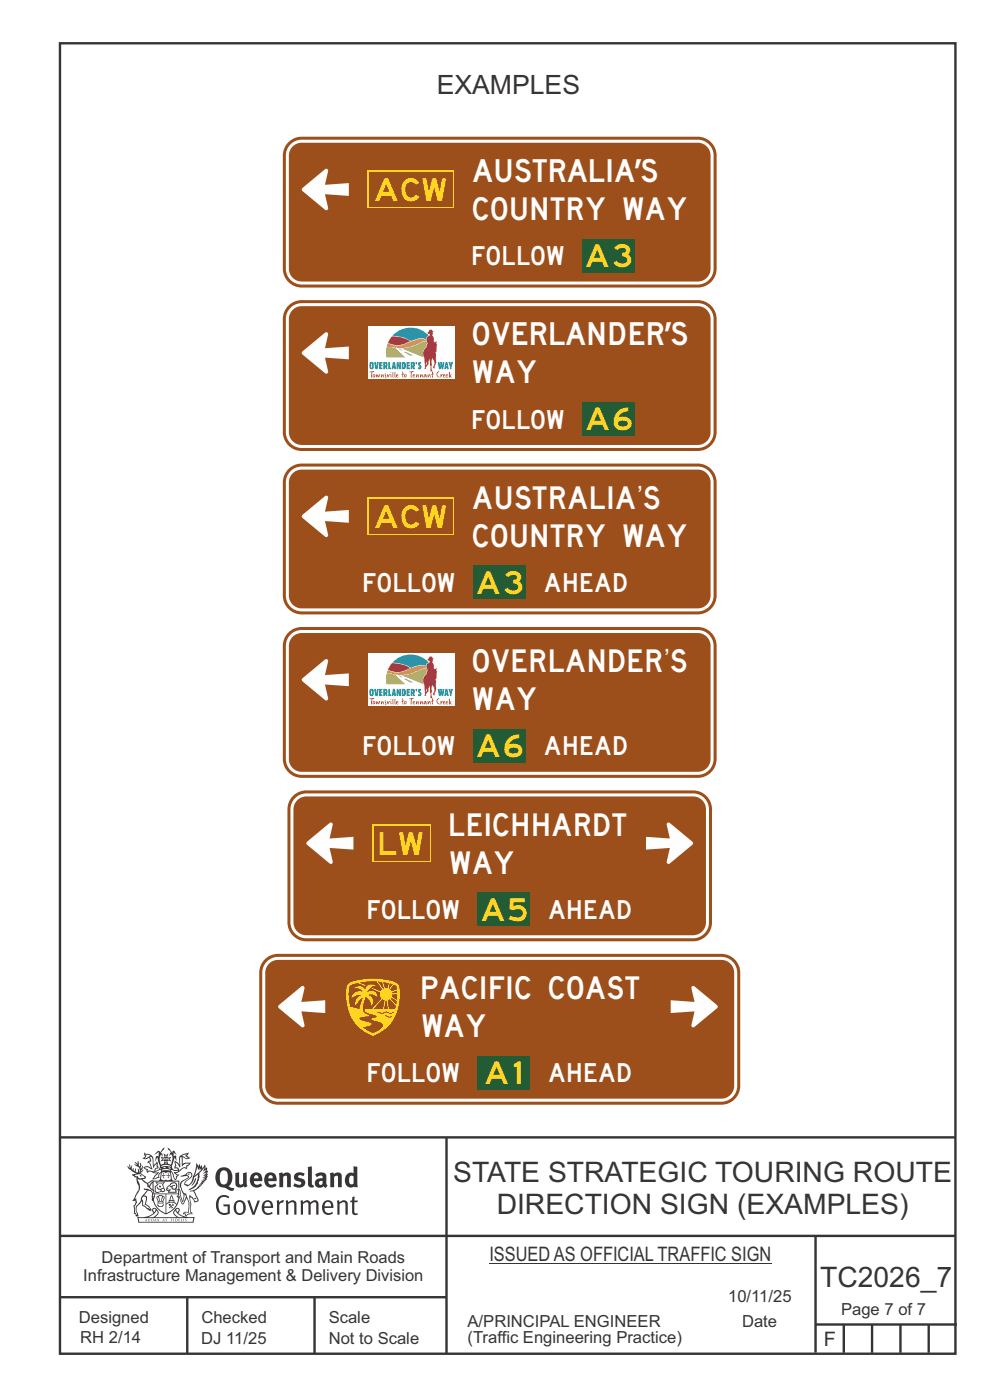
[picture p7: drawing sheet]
<svg xmlns="http://www.w3.org/2000/svg" width="210mm" height="297mm" viewBox="0 0 210 297" stroke-linecap="round" stroke-linejoin="round" font-family="sans-serif">
<path d="M12.7 9.2h190v278h-190zM12.7 241.3h190M94.7 241.4v45.8M12.7 275.2h82M12.7 262.2h190.1M39.7 275.2v12M66.7 275.2v12M173 262.1v24.9" fill="none" stroke="#373435" stroke-width=".51"/>
<g fill="#373435">
<path d="M47 248.4a2.55 2.55 0 0 0 0 2.7l.3 .2a.81 .81 0 0 0 1-1v-.5a1.04 1.04 0 0 0-1.1-1.5zM46.3 248.1a1.82 1.82 0 0 1 2.1-.2 1.82 1.82 0 0 1 .9 1.8 2.29 2.29 0 0 1-.8 2l.7 .3h.5l-.2 .6a2.87 2.87 0 0 1-2-.7 2.12 2.12 0 0 1-1.7-3.1z" fill-rule="evenodd"/>
<path d="M49.9 248.9l.8-.2v2a.46 .46 0 0 0 .3 .6 .46 .46 0 0 0 .6-.3v-2.1l.7-.2v2.4l.2 .5-.5 .3-.3-.3a1.02 1.02 0 0 1-1.2 .3 1.02 1.02 0 0 1-.6-1.1z" fill-rule="evenodd"/>
<path d="M54 249.5l-.1 .5h.9a.49 .49 0 0 0-.2-.6 .49 .49 0 0 0-.6 .1zM53.4 249.1a1.34 1.34 0 0 1 1.6-.2 1.34 1.34 0 0 1 .6 1.5v.2h-1.7a.77 .77 0 0 0 .5 .8 .77 .77 0 0 0 .9-.4l.3 .5a1.59 1.59 0 0 1-2 .2 1.59 1.59 0 0 1-.5-2.1z" fill-rule="evenodd"/>
<path d="M57 249.5l-.1 .5h1a.49 .49 0 0 0-.2-.6 .49 .49 0 0 0-.7 .1zM56.4 249.1a1.34 1.34 0 0 1 1.6-.2 1.34 1.34 0 0 1 .7 1.5v.2h-1.8a.77 .77 0 0 0 .5 .8 .77 .77 0 0 0 .9-.4l.4 .5a1.59 1.59 0 0 1-2.1 .2 1.59 1.59 0 0 1-.5-2.1z" fill-rule="evenodd"/>
<path d="M59.2 248.9l.7-.2 .1 .4a.95 .95 0 0 1 1-.3 .95 .95 0 0 1 .7 .8v2.3h-.8v-2.3a.46 .46 0 0 0-.8 .1v2.2h-.8z" fill-rule="evenodd"/>
<path d="M62.6 249.1a1.75 1.75 0 0 1 2-.1l-.2 .5-.6-.2a.43 .43 0 0 0-.6 .3l.4 .3a1.04 1.04 0 0 1 1.2 1.1 1.04 1.04 0 0 1-1.4 1l-1.2-.4 .3-.6 1 .4 .4-.4a.88 .88 0 0 0-1-.5l-.4-.2-.1-.4z" fill-rule="evenodd"/>
<path d="M65.3 247.6l.8-.2 .1 3.8 .3 .2 .1 .4a.88 .88 0 0 1-1 0 .88 .88 0 0 1-.3-1z" fill-rule="evenodd"/>
<path d="M67.8 250.6a.43 .43 0 0 0-.1 .7 .43 .43 0 0 0 .7-.1v-.7zM66.8 249.1a1.7 1.7 0 0 1 2.4 .1v1.9l.3 .4-.4 .5-.5-.4a1.03 1.03 0 0 1-1.7-.1 1.03 1.03 0 0 1 .8-1.5h.7v-.4a.8 .8 0 0 0-1.2 .1z" fill-rule="evenodd"/>
<path d="M70 248.9l.7-.2 .1 .4a.95 .95 0 0 1 1-.3 .95 .95 0 0 1 .7 .8v2.3h-.8v-2.3a.46 .46 0 0 0-.8 .1v2.2h-.8z" fill-rule="evenodd"/>
<path d="M74.3 249.5a1.48 1.48 0 0 0 0 1.7h.5l.2-.1v-1.5l-.3-.2zM75 247.4l.8 .1 .1 4.4h-.7l-.1-.2a1.26 1.26 0 0 1-1.4 0 1.26 1.26 0 0 1-.5-1.3 1.29 1.29 0 0 1 .4-1.4 1.29 1.29 0 0 1 1.4-.1z" fill-rule="evenodd"/>
<path d="M46.4 253.9a1.72 1.72 0 0 1 2.3 0l-.3 .3a1.24 1.24 0 0 0-1.4-.2 1.24 1.24 0 0 0-.6 1.4 1.49 1.49 0 0 0 1.2 1.9l.7-.1v-1.3h-.8l-.1-.4h1.3v1.9a1.93 1.93 0 0 1-2.2 0 1.93 1.93 0 0 1-.7-2.2l.2-.8z" fill-rule="evenodd"/>
<path d="M50.4 255.1a1.65 1.65 0 0 0 .2 2.2 .99 .99 0 0 0 1-1.4 .78 .78 0 0 0-.4-.8 .78 .78 0 0 0-.8 0zM50 254.9a1.33 1.33 0 0 1 1.6-.1 1.33 1.33 0 0 1 .5 1.4 1.31 1.31 0 0 1-1.3 1.6 1.31 1.31 0 0 1-1.2-1.6v-.6z" fill-rule="evenodd"/>
<path d="M52.5 254.7l.4-.1 .9 2.6 .8-2.5h.5l-1.1 3h-.5z" fill-rule="evenodd"/>
<path d="M56.3 255.2l-.2 .7h1.3a.7 .7 0 0 0-.3-.8 .7 .7 0 0 0-.8 .1zM55.9 255a1.22 1.22 0 0 1 1.5-.2 1.22 1.22 0 0 1 .5 1.5h-1.8a.93 .93 0 0 0 .5 1 .93 .93 0 0 0 1.1-.2l.2 .3a1.43 1.43 0 0 1-1.8 .1 1.43 1.43 0 0 1-.6-1.7z" fill-rule="evenodd"/>
<path d="M58.7 254.7l.4-.1 .1 .5 .4-.4 .6-.1-.2 .5a.66 .66 0 0 0-.8 .7v1.9h-.4z" fill-rule="evenodd"/>
<path d="M60.6 254.7l.4-.1 .1 .5a.94 .94 0 0 1 1-.5 .94 .94 0 0 1 .8 .8v2.3h-.5l-.1-2.5a.81 .81 0 0 0-1.2 .3v2.2h-.4z" fill-rule="evenodd"/>
<path d="M63.7 254.7l.5-.1 .1 .5 .4-.3a.78 .78 0 0 1 1.1 .3 .9 .9 0 0 1 1-.5 .9 .9 0 0 1 .8 .8v2.3h-.5l-.1-2.5a.67 .67 0 0 0-1.1 .3v2.2h-.5v-2.4l-.4-.3-.7 .4v2.3h-.5z" fill-rule="evenodd"/>
<path d="M69 255.2l-.1 .7h1.3a.7 .7 0 0 0-.3-.8 .7 .7 0 0 0-.9 .1zM68.7 255a1.22 1.22 0 0 1 1.5-.2 1.22 1.22 0 0 1 .5 1.5h-1.8a.93 .93 0 0 0 .4 1 .93 .93 0 0 0 1.2-.2l.1 .3a1.44 1.44 0 0 1-1.7 .1 1.44 1.44 0 0 1-.6-1.7z" fill-rule="evenodd"/>
<path d="M71.4 254.7l.5-.1 .1 .5a.94 .94 0 0 1 1-.5 .94 .94 0 0 1 .8 .8v2.3h-.5l-.1-2.5a.81 .81 0 0 0-1.2 .3v2.2h-.4z" fill-rule="evenodd"/>
<path d="M74.7 253.9l.5-.1v.9h.7l-.1 .3h-.6v2.2l.1 .2h.5l.1 .3a.75 .75 0 0 1-1.2-.6v-2.1h-.4v-.3h.4z" fill-rule="evenodd"/>
<path d="M30.8 244.9l1.1 .3-.9 .5h-.4l.6-.5zM31.8 245.4h.2a2.44 2.44 0 0 1 .4 1.9l.1 .5 .7-1-.1 .6 .3 .3a.57 .57 0 0 0-.6 .7l-1-.1-.5 .2 .2-.5-.8-.3 .7-.1 .9 .5 .1-.1-.6-1.3-.2-.2h.5zM30.7 244.4l-.1 .5 .2 .4-.6 .4a1.04 1.04 0 0 0 1.4-.1l.2 .6-.3 .1-.2 .4a.94 .94 0 0 1 .8 1.1l-.2-.1a1.16 1.16 0 0 0-1.5-.1l.3 .4 .4 .2 .1 .5 .2 .1 .1-.2a.94 .94 0 0 1 1.1 .2l.8 .1-1.2 1.2a1.13 1.13 0 0 0 1.2-.2l.4-.1-.1-.4 .5-.8a.83 .83 0 0 0-.6 1.1l-.3-.1-.7 .4 1.1-1.4-.5 .1-.5-.1 1.3-.5-.1-.1-.9 .4v-.3l.2-.2 .3 .1 .1-.3-.2-.4v-.6l-.1-.4-.7 1v-.7a1.42 1.42 0 0 0-1.6-1.8z" fill-rule="evenodd"/>
<path d="M38.5 245.2l.5-.2 .7-.1-.6 .3 .8 .5h-.3zM38.3 245.5l.2-.1 .1 2a1.69 1.69 0 0 1 1.6-.6l-.8 .5 .1 .5a1.1 1.1 0 0 0-1.5 .6l-.1-.5-.2-.2h-.5l.3-.4-.3-.7a1.42 1.42 0 0 1 .8 1.1l.2-.1zM37.1 246.2l.1 1-.2 .3 .1 .4h.5l.1 .2a.96 .96 0 0 1-1.1-.1l-.1 .1a1.06 1.06 0 0 0 1.3 .2v.1a.72 .72 0 0 1-1 .2l.3 .5 .6 .2-.4 .2-.1 .6-.2-.3-.4-1.1-.4-.4 .4 .9a1.54 1.54 0 0 0 .7 1.2l.2-.3a.58 .58 0 0 1 .4-.8l.2-.1h-.3l-.5-.3 .9-.5a.93 .93 0 0 1 1.2-.5v.2l.2-.2 .1-.5a.99 .99 0 0 0 .7-.8l-1.3 .1-.3 .2-.1-1.4 .9 .4 .9-.3h-.4l-.5-.4 .4-.7-.6 .2a1.46 1.46 0 0 0-1.4 2.1v.4l-.2-.4z" fill-rule="evenodd"/>
<path d="M35.6 248.9l.2 .1-.1 .3 .4 .1h-.4v.6l-.1-.6h-.3l.3-.1z" fill-rule="evenodd"/>
<path d="M34.6 248.9l.2 .1v.3l.3 .1h-.3l-.1 .6v-.6h-.4l.4-.1z" fill-rule="evenodd"/>
<path d="M34.3 248.8a.57 .57 0 0 1 .9 .2 .57 .57 0 0 1 .9-.2l.2 1.4h-.2a.57 .57 0 0 1-.9 0 .69 .69 0 0 1-1.1 0zM34.2 248.1l-.3 2.1-.2 .4h3l-.2-.4-.3-2.1h-.2v.2l-.8-.1-.8 .1v-.2z" fill-rule="evenodd"/>
<path d="M34.2 252.4a.3 .3 0 0 0 .6 0 .3 .3 0 0 0-.6 0zM33.3 250.9l.3 .3-.3 .4a.79 .79 0 0 0 0 1.3l.8-.2-.1-.3a.55 .55 0 0 1-.7-.6l.1-.1 .2 .3 .3 .2 .8-.2-.4-.7 .4-.4-.7 .2zM33 250.7l1.1 .2 .9-.2-.4 .6 .4 1.2a.56 .56 0 0 1-.8 .3l-.2 .1a.73 .73 0 0 1-.9 .1 .73 .73 0 0 1-.3-1v-.4l.6-.4z" fill-rule="evenodd"/>
<path d="M35.6 251.8l.7-.4a.58 .58 0 0 1 1-.1 .58 .58 0 0 1-.4 .9l-.3-.3a.43 .43 0 0 1 .6-.4 .57 .57 0 0 0-.8 .2l-.2-.1-.3 .1 .4 .2a.55 .55 0 0 0 .9 .4v.5h-1.3l.3-.4-.1-.1-.6 .1 .2-.3-.2-.1zM35.4 251.8l-.1 .2a.39 .39 0 0 0 .2 .6h.3l-.2 .4h1.9l-.1-.8a.86 .86 0 0 0-.1-1.3 .86 .86 0 0 0-1.3 .4z" fill-rule="evenodd"/>
<path d="M36 254.8h.8v.2h-.8zM36.4 253.8l.2 .8h-.4zM36.4 253.5l-.3 .5-.1 .6h-.2v.4l-.7 .4 .2 .1a1.48 1.48 0 0 1 2.1 .2l.2-.1-.6-.5v-.5h-.2l-.1-.6z" fill-rule="evenodd"/>
<path d="M35.8 255.4l.4 .1 .1 .3 .3-.2-.2-.2a.38 .38 0 0 1 .5 .5l-.2-.2-.3 .2 .3 .2-.3 .3-.1-.4-.4 .4-.1-.2 .4-.3-.1-.1-.2 .1z" fill-rule="evenodd"/>
<path d="M34.5 254h.2v.2l-.2 .6h-.2zM33.6 255.3h.9v.2a.55 .55 0 0 1-.8 .4v-.2l-.2-.1zM33.4 254h.2l.2 .8h-.2zM33.6 255l.8-.1 .1 .2h-.8zM33.8 253.7h.5l-.2 1.1h-.1zM33.3 253.8l-.1 .3 .3 1.1a.48 .48 0 0 0-.1 .6 .48 .48 0 0 0 .5 .2h.5a.49 .49 0 0 0 .2-.8l.3-1.1-.1-.3a1.42 1.42 0 0 0-1.5 0z" fill-rule="evenodd"/>
<path d="M33.7 251.5l.4 .1 .1 .3h-.3z" fill-rule="evenodd"/>
<path d="M41.3 250.1l.3-.2-.2 .8-.6 .8h-.2l.5-.7z" fill-rule="evenodd"/>
<path d="M39.7 249l.3-.2 .5 .2a.88 .88 0 0 1-.6 1.1 1.22 1.22 0 0 0-.8 1.3l.5 .2a.72 .72 0 0 0 .9-.4l.5-.8 .2-.6 .8-.6v.2a2.85 2.85 0 0 1-2 2.9l.1 .1a2.13 2.13 0 0 0 1.9-1.5v-.3a2.01 2.01 0 0 0 .3-1.7l1.1-1.3-.4 1 .7-.5-.7 1 .8-.4-.8 .8 .7-.2-.9 .6 .8-.1-.8 .4h.7l-.8 .3 .3 .2h-.4l.2 .3h-.4l.2 .3h-.4l.1 .2h-.1a2.16 2.16 0 0 1-2 1.1l.1 .2 .4-.1a.76 .76 0 0 1 .7 .8l.5 1.2-.6 .2a1.45 1.45 0 0 0-1.1-1.3l.2 1.8-.1 1.8 .4 .3a1.07 1.07 0 0 0-1.2 .4v-.3l-.5-.2a.87 .87 0 0 1 1.1-.1v-.7a4.4 4.4 0 0 0-.6-3.1l-.1-.3h-.2a2.16 2.16 0 0 1-.7-2.2l.3-.4 1.2-.7a.55 .55 0 0 0-.4-.8zM37.8 252.4a.76 .76 0 0 1 .3 1.1l.6 1.6 .4-1.7 .2 .1a.61 .61 0 0 1-.1 .9l-.3 .8-.2 .1-.7-1.6-.3 .1a1.18 1.18 0 0 0 .1-1.4zM41.8 247.5l.2 .7 .3-.5v.6l.4-.5a1.9 1.9 0 0 1-1.2 1.4l-.3 .3zM38.2 249.6l1.4-.2 .2 .2v.3l-.5 .2a1.26 1.26 0 0 0-.9 1.9l.2 .7a1.84 1.84 0 0 1 .1 2.1l-.4-1.4a.96 .96 0 0 0-.4-1.2l-.4 .2a.78 .78 0 0 1 0 1.3l.1 .3h.4l.4 1.1a.38 .38 0 0 0 .2 .4 .38 .38 0 0 0 .4-.1l.6-1.2a2.94 2.94 0 0 1 .4 2.5l-.1 .4h-.8l-.3 .4v.2l.4-.1 .1 .4 .2 .1a1.02 1.02 0 0 1 1.3-.5v-.4l-.3-.1 .1-1.8-.3-1.3h.1a1.14 1.14 0 0 1 .8 1 .63 .63 0 0 0 .8-.2 .63 .63 0 0 0-.2-.9l-.6-1.2 .9-.6 .2-.4h.3l-.1-.2h.4l-.1-.3h.3l-.1-.3 .5-.1-.2-.2 .6-.4v-.2h-.2l.4-.5h-.3l.3-.5-.4 .1 .4-.5v-.3l-.3 .2 .2-.7-.1-.2-.4 .3v-.8l-.6 .8-.2-.8-.2 .5-.3-.7-.1 .6-.5-.8-.1 1.4-.6 1.8a1.81 1.81 0 0 1-1 1.5l-.6-.2a1.75 1.75 0 0 1 1.1-1.2 .75 .75 0 0 0 .1-1.3 .75 .75 0 0 0-1.2 .4z" fill-rule="evenodd"/>
<path d="M41.2 254.1h.3l.2 .2-.4 .1z" fill-rule="evenodd"/>
<path d="M29.4 258.4h11.6l-.1 .8h-11.4zM31.3 258.2l.5-.1a2.48 2.48 0 0 0 1.4-1.3l.3 .5-.5 .6-.5 .3zM32.5 256.6l.3-.2 .2 .1-.3 .7zM37.2 256.8a2.65 2.65 0 0 0 1.8 1.4h-1.1l-.5-.3-.5-.6zM37.4 256.5l.2-.1 .3 .2-.3 .6zM29.2 258.2l.1 1.2h11.8l.2-1.1-.2-.1a4.1 4.1 0 0 1-3.3-.9l.3-.4-.1-.6a1.06 1.06 0 0 0-1.3 1l.2 .4 .6 .5h-4.7l.3-.1a.84 .84 0 0 0 .6-.8 .84 .84 0 0 0-.5-.8l-.3-.2h-.5l-.1 .6 .3 .4a4.2 4.2 0 0 1-3.4 .9z" fill-rule="evenodd"/>
<path d="M31 258.7l.1 .2h-.2zM31 258.5l-.3 .6 .4-.2 .2 .2z" fill-rule="evenodd"/>
<path d="M31.3 258.6h.3v.4a.25 .25 0 0 0 .2-.1 .25 .25 0 0 0-.1-.3h.1a.29 .29 0 0 1 0 .4 .29 .29 0 0 1-.4 0 .29 .29 0 0 1 0-.4z" fill-rule="evenodd"/>
<path d="M32.2 258.6a.22 .22 0 0 1 .3 .2 .22 .22 0 0 1-.3 .2zM32 258.6l.1 .4a.33 .33 0 0 0 .4 0 .33 .33 0 0 0 0-.4 .33 .33 0 0 0-.5 0z" fill-rule="evenodd"/>
<path d="M32.9 258.7l.1 .2h-.2zM32.9 258.5l-.2 .6 .3-.2 .2 .2z" fill-rule="evenodd"/>
<path d="M33.3 258.6h.2l.1 .1 .2-.1-.2 .2 .2 .3-.3-.3-.1 .3h-.1l.2-.3z" fill-rule="evenodd"/>
<path d="M34.7 258.7l.1 .2h-.2zM34.7 258.5l-.3 .6 .4-.2 .2 .2z" fill-rule="evenodd"/>
<path d="M35 258.5h.5l-.2 .1v.5h-.2l.1-.5z" fill-rule="evenodd"/>
<path d="M36.2 258.6l.3-.1-.1 .1v.2h.1h-.1v.3h-.2z" fill-rule="evenodd"/>
<path d="M36.7 258.6h.2v.5h-.2z" fill-rule="evenodd"/>
<path d="M37.3 258.6a.22 .22 0 0 1 .3 .2 .22 .22 0 0 1-.3 .2zM37.1 258.6v.4a.33 .33 0 0 0 .5 0 .33 .33 0 0 0 0-.4 .33 .33 0 0 0-.5 0z" fill-rule="evenodd"/>
<path d="M37.8 258.6l.4-.1-.2 .1v.2h.1h-.1v.2l.2 .1h-.4z" fill-rule="evenodd"/>
<path d="M38.4 258.6h.2l-.1 .4 .2 .1h-.3z" fill-rule="evenodd"/>
<path d="M38.9 258.6h.2v.5h-.2z" fill-rule="evenodd"/>
<path d="M39.3 258.6h.2h-.1l.2 .3-.2 .2-.1-.1v-.1l.2 .1z" fill-rule="evenodd"/>
<path d="M34.2 247.4a1.51 1.51 0 0 1 2 .2 2.67 2.67 0 0 0-2.1 0zM35.7 247.6l.4 .1 .1 .3-.4-.1zM34.6 247.6h.5l.1 .2h-.4zM34 247.8l.3 .2h-.3zM34.9 246.9l.3-.2 .3 .2zM34.9 245.6l.2 .1v.3h-.2zM35 245.1l.2 .2 .2-.2-.1 .3h-.2zM35.1 246.3h.2l.1 .4-.2-.2-.2 .2zM35.3 245.7l.2-.1v.4h-.2zM34.4 245.7h.3l.1 .3-.4 .1 .2-.2zM35.7 245.7h.3l-.2 .2 .2 .2-.4-.1zM32.7 244.9l1-.5-.1 1-.2-.2-.3 .2-.3 1.1 .5-1 .3 .9a1.84 1.84 0 0 1 .2 1.7l.4 .1a2.48 2.48 0 0 1 2.2 0l.2-.2-.2-.7 .7-1.8 .4 .7-.2-1-.2-.1-.2 .3v-.9l.6 .4-.6-.8-.3 .1-.1 .4-.5-.9-.5-.3 .2 .5 .6 .5-.5 .8 .4-.4a2.06 2.06 0 0 1 0 2.3l-.5-.2-.2-.6 .1-.1 .8 .2-.4-.5 .4-.5-.7 .2-.2-.2 .2-.7-.5 .4-.5-.4 .2 .7-.2 .2-.7-.2 .4 .5-.4 .5 .8-.2 .1 .1-.2 .6-.5 .2a2.02 2.02 0 0 1 0-2.2l.3 .5-.1-.7-.3-.1 .8-1.2-.4 .3-.5 .8-.2-.3a.8 .8 0 0 0-.8 .5z" fill-rule="evenodd"/>
<path d="M29.2 250.1l.3 .1a.61 .61 0 0 1 .8 .4l.3 .2a.8 .8 0 0 1 .6 1l.4 .1 .5 .5a1 1 0 0 1 .5 1.1l-.1 .7v-.5h-.1a.96 .96 0 0 0-.8-1.3l-.2-.2h-.7l-.1-.1-.1 .1 .1 .3h.6l-1.2 1.3-.2 1-.4 .6a1.33 1.33 0 0 0-.5 1.8l.2 .5a1.26 1.26 0 0 1-.5-1.5l-.1-.3a1.56 1.56 0 0 0 .4-1.7l-.3 .2 .2-.5a3.2 3.2 0 0 0 .7-3zM30.4 253.9h.4a2.06 2.06 0 0 1-.1 1.6l.7 .5 .4 .4-.6-.1-.8-.6-.1-.9a.51 .51 0 0 1 .1-.9zM28.6 249.3a1.52 1.52 0 0 1 2.1 .5l-1.1 .2-.2-.1-.1-.4h-.5zM27.5 247v.8l-.3-.4h-.1a3.1 3.1 0 0 0 1.9 1.6l-1 .1 .5 .6 .5 .1 .1 1.1a1.84 1.84 0 0 1-.3 2.5l-.4 .9-.3 .4 .2 .1 .4-.1 .1 .4-.2 .5-.3 .2 .1 1.7h.2l.3 .5 .1 .1 .4-.1-.1-.5a1.3 1.3 0 0 1-.1-1.7l.9-1 .1 1.1 .6 .2 .5 .5 .1-.1 .2 .3h.5a1.85 1.85 0 0 0-1.2-1.4l.1-.3a1.39 1.39 0 0 0 0-1.4l-.5-.1 .5-.5a.66 .66 0 0 1 .9-.4 .66 .66 0 0 1 .3 .9l-.1 .4 .2-.1v.2l-.1 .3 .2 .5 .1-.3a2.24 2.24 0 0 0 .1-2.2 .73 .73 0 0 1-.7-.7 .73 .73 0 0 1 .6-.7v-.2a.94 .94 0 0 0-.9 .8 .48 .48 0 0 1-.1-.6 .48 .48 0 0 1 .5-.2l.5-.3a.51 .51 0 0 0-.8 .2l-.5 .2-1-.8h.6l.2-.5-1.2-.7 .5-.5v-.3l-.5 .4 .1-.2a.69 .69 0 0 0 .2-1v.4l-.2 .3v-1.1l-.3-.2 .1 .6-.1 .2-.4-1.3v.7l-.6-.4 .5 .7-.6-.2 .3 .3a1 1 0 0 1 .7 1.4l-.2-.8v.9l-.5-.2v-.8l-.2 .7-.2-.1-.1-.6-.2 .4-.2-.2 .1-.7-.2 .5z" fill-rule="evenodd"/>
<path d="M29.6 249.4l.2-.1 .3 .2z" fill-rule="evenodd"/>
<path d="M32.4 250.5h5.6v2l-.2-.1v-1.7h-5.2v2.5h5.2v-.8l.1 .2-.1 1.1v-.3h-2.5v4a4.1 4.1 0 0 0 2.6-3.6l.1-.1a4 4 0 0 1-2.8 3.9 4.2 4.2 0 0 1-2.8-4.7l.1 1.2 .1-.1a3.8 3.8 0 0 0 2.5 3.4v-4h-2.5l-.2-.9z" fill-rule="evenodd"/>
<circle cx="40" cy="249.1" r=".17"/>
</g>
<path d="M62.6 169.3a3.3 3.3 0 0 0-1 2.4v24a3.4 3.4 0 0 0 3.4 3.3h82a3.4 3.4 0 0 0 3.4-3.3v-24a3.4 3.4 0 0 0-3.4-3.4h-82a3.3 3.3 0 0 0-2.4 1zM62.9 170l-.6 1.1v.6v24a2.72 2.72 0 0 0 2.7 2.7h82a2.72 2.72 0 0 0 2.8-2.7v-24a2.72 2.72 0 0 0-2.8-2.7h-82a2.71 2.71 0 0 0-2.1 1zM62.1 168.9a4 4 0 0 1 2.9-1.2h82a4 4 0 0 1 4 4v24a4 4 0 0 1-4 4h-82a4 4 0 0 1-4-4v-24a4 4 0 0 1 1.1-2.8z" fill-rule="evenodd" fill="#9d4f1b"/>
<path d="M65.1 178.6l4.9-4.1a.4 .4 0 0 1 .6 .5l-.7 2.9 5.1-.4v2.7l-5.1-.3 .7 3a.4 .4 0 0 1-.2 .4 .4 .4 0 0 1-.5-.1l-4.8-4a.4 .4 0 0 1 0-.6z" fill-rule="evenodd" fill="#fefefe"/>
<path d="M79 174.9h12.5v8h-12.5z" fill-rule="evenodd" fill="#ffd520"/>
<path d="M79.3 175.2h11.8v7.4h-11.8z" fill-rule="evenodd" fill="#9d4f1b"/>
<path d="M101.3 189.3h11.2v7.2h-11.2z" fill-rule="evenodd" fill="#235b35"/>
<path d="M137 177.5l5.1 .4-.7-3a.4 .4 0 0 1 .3-.4 .4 .4 0 0 1 .4 .1l4.8 4a.4 .4 0 0 1 0 .6l-4.9 4.1a.4 .4 0 0 1-.6-.5l.7-2.9-5.1 .3z" fill-rule="evenodd" fill="#fefefe"/>
<path d="M61.6 100a3.3 3.3 0 0 0-1 2.3v24.1a3.4 3.4 0 0 0 3.4 3.3h84a3.4 3.4 0 0 0 3.4-3.3v-24.1a3.4 3.4 0 0 0-3.4-3.3h-84a3.3 3.3 0 0 0-2.4 1zM61.9 100.6l-.6 1.1v.6v24.1a2.72 2.72 0 0 0 2.7 2.7h84a2.72 2.72 0 0 0 2.7-2.7v-24.1a2.72 2.72 0 0 0-2.7-2.7h-84a2.71 2.71 0 0 0-2.1 1zM61.2 99.5a4 4 0 0 1 2.8-1.2h84a4 4 0 0 1 4 4v24.1a4 4 0 0 1-4 3.9h-84a4 4 0 0 1-4-3.9v-24.1a4 4 0 0 1 1.2-2.8z" fill-rule="evenodd" fill="#9d4f1b"/>
<path d="M64.2 109.2l4.9-4a.4 .4 0 0 1 .5 .4l-.7 2.9 5.1-.3v2.7l-5.1-.4 .7 3a.4 .4 0 0 1-.2 .4 .4 .4 0 0 1-.5-.1l-4.7-3.9a.4 .4 0 0 1 0-.7z" fill-rule="evenodd" fill="#fefefe"/>
<path d="M78 105.5h18.3v8h-18.3z" fill-rule="evenodd" fill="#ffd520"/>
<path d="M78.3 105.9h17.7v7.3h-17.7z" fill-rule="evenodd" fill="#9d4f1b"/>
<path d="M100.4 119.9h11.2v7.2h-11.2z" fill-rule="evenodd" fill="#235b35"/>
<path d="M61.6 30.6a3.3 3.3 0 0 0-1 2.4v24a3.4 3.4 0 0 0 3.4 3.4h84a3.4 3.4 0 0 0 3.4-3.4v-24a3.4 3.4 0 0 0-3.4-3.4h-84a3.3 3.3 0 0 0-2.4 1zM61.9 31.3l-.6 1.1v.6v24a2.72 2.72 0 0 0 2.7 2.7h84a2.72 2.72 0 0 0 2.7-2.7v-24a2.72 2.72 0 0 0-2.7-2.7h-84a2.71 2.71 0 0 0-2.1 1zM61.2 30.2a4 4 0 0 1 2.8-1.2h84a4 4 0 0 1 4 4v24a4 4 0 0 1-4 4h-84a4 4 0 0 1-4-4v-24a4 4 0 0 1 1.2-2.8z" fill-rule="evenodd" fill="#9d4f1b"/>
<path d="M64.2 39.9l4.9-4.1a.4 .4 0 0 1 .5 .5l-.7 2.9 5.1-.4v2.8l-5.1-.4 .7 3a.4 .4 0 0 1-.2 .4 .4 .4 0 0 1-.5-.1l-4.7-4a.4 .4 0 0 1 0-.6z" fill-rule="evenodd" fill="#fefefe"/>
<path d="M123.5 50.6h11.2v7.2h-11.2z" fill-rule="evenodd" fill="#235b35"/>
<path d="M78 36.2h18.3v8h-18.3z" fill-rule="evenodd" fill="#ffd520"/>
<g fill="#9d4f1b">
<path d="M78.3 36.5h17.7v7.4h-17.7z" fill-rule="evenodd"/>
<path d="M61.6 65.3a3.3 3.3 0 0 0-1 2.4v24a3.4 3.4 0 0 0 3.4 3.3h84a3.4 3.4 0 0 0 3.4-3.3v-24a3.4 3.4 0 0 0-3.4-3.4h-84a3.3 3.3 0 0 0-2.4 1zM62.3 65.5a2.71 2.71 0 0 0-1 2.2v24a2.72 2.72 0 0 0 2.7 2.7h84a2.72 2.72 0 0 0 2.7-2.7v-24a2.72 2.72 0 0 0-2.7-2.8h-84l-.6 .1zM61.2 64.8a4 4 0 0 1 2.8-1.1h84a4 4 0 0 1 4 4v24a4 4 0 0 1-4 4h-84a4 4 0 0 1-4-4v-24a4 4 0 0 1 1.2-2.9z" fill-rule="evenodd"/>
</g>
<path d="M64.2 74.5l4.9-4a.4 .4 0 0 1 .5 .5l-.7 2.9 5.1-.4v2.7l-5.1-.3 .7 3a.4 .4 0 0 1-.2 .3 .4 .4 0 0 1-.5 0l-4.7-4a.4 .4 0 0 1 0-.7z" fill-rule="evenodd" fill="#fefefe"/>
<path d="M123.5 85.3h11.2v7.2h-11.2z" fill-rule="evenodd" fill="#235b35"/>
<path d="M173 281h30M179 281v6M185 281v6M191 281v6M197 281v6" fill="none" stroke="#373435" stroke-width=".51"/>
<path d="M103.8 267.9h1v.2h-1z" fill-rule="evenodd" fill="#373435"/>
<path d="M104.8 268h58.8" fill="none" stroke="#373435" stroke-width=".21"/>
<path d="M78 69.3h18.4v11.2h-18.4z" fill-rule="evenodd" fill="#fefefe"/>
<path d="M83.1 71.3a7.1 7.1 0 0 1 4 1.1l-.3 .1a4.7 4.7 0 0 1-4.5 .3z" fill="#c0333d"/>
<g fill="#008dd0">
<path d="M79.4 76.8h.3l.2 1 .1-1h.3l-.3 1.5h-.3z"/>
<path d="M80.5 76.8l.6 .1v.2l-.3 .1v.2h.3v.3h-.3v.3h.3v.3h-.7z"/>
<path d="M82.4 76.8h.3v1.1l.3 .1-.1 .3h-.5z"/>
<path d="M84.2 76.8h.3l.2 .7v-.7h.3v1.5h-.3l-.2-.7v.7h-.3z"/>
<path d="M86.3 76.8l.6 .1v.2l-.3 .1v.2h.3v.3h-.3v.3h.3v.3h-.7z"/>
<path d="M88.2 76.8h.3l-.2 .6-.1-.1z"/>
<path d="M88.8 76.9h.5v.3h-.3l.4 .6-.3 .5h-.4v-.3l.3-.1-.3-.5z"/>
<path d="M92.9 76.8h.3l.2 .9v-.9h.3l.1 .9 .1-.9h.4l-.3 1.5h-.3l-.1-.5-.1 .5h-.4z"/>
<path d="M95.2 76.8h.3l.1 .5 .1-.5h.4l-.3 1.5h-.4z"/>
<path d="M78.8 77.1v.9l.1-.7zM78.5 76.9a.43 .43 0 0 1 .7 .1v1.1l-.5 .2-.3-.3z"/>
<path d="M81.7 77.1l.1 .4v-.3zM81.3 76.8h.6l.2 .2 .1 .5-.2 .3 .2 .5h-.3l-.2-.5-.1 .5h-.3z"/>
<path d="M83.6 77.3v.4zM83.4 76.8h.4l.2 1.5h-.3l-.1-.2-.2 .2h-.3z"/>
<path d="M85.6 77.2v.8l.1-.7zM85.2 76.8h.6l.2 .3v.9l-.2 .3h-.6z"/>
<path d="M87.5 77.1l.1 .4v-.3zM87.1 76.8h.6l.2 .2 .1 .5-.2 .3 .2 .5h-.3l-.2-.5v.5h-.4z"/>
<path d="M94.7 77.3v.4zM94.5 76.8h.4l.2 1.5h-.3l-.1-.2-.1 .2h-.4z"/>
</g>
<g fill="#c0333d">
<path d="M78.4 78.9l1-.2-.2 .2a.28 .28 0 0 0-.3 .2 .28 .28 0 0 0 0 .3l-.1 .7-.1-.1 .1-1.1z"/>
<path d="M79.8 79.4l.1 .4 .3-.3 .1 .4 .3-.5-.1 .3a.23 .23 0 0 1-.2 .4 .23 .23 0 0 1-.2-.3l-.3 .2z"/>
<path d="M80.8 79.4l.2 .3a.25 .25 0 0 1 .3-.3 .25 .25 0 0 1 .1 .4v.3l-.2-.5-.4 .5z"/>
<path d="M81.7 79.2l.1 .1v.3a.29 .29 0 0 1 .2 .4 .29 .29 0 0 1-.4 .2l.2-.2-.2-.4z"/>
<path d="M82.1 79.4h.2v.4l.2-.4h.2l-.2 .3a.23 .23 0 0 1-.2 .4 .23 .23 0 0 1-.2-.4z"/>
<path d="M83.3 78.9l.1 .1 .1 1.1a1.03 1.03 0 0 1-.2-1.2z"/>
<path d="M83.7 78.9l.2 .1v1.1a.91 .91 0 0 1-.2-1.1z"/>
<path d="M85.4 78.8l.1 .1v.4h.2l-.2 .2v.6l-.2-.6h-.2l.3-.2z"/>
<path d="M86.8 78.9l.9-.2-.1 .2a.28 .28 0 0 0-.3 .2 .28 .28 0 0 0 0 .3l-.1 .7-.1-.1 .1-1.1z"/>
<path d="M88.2 79.4l.2 .3a.25 .25 0 0 1 .3-.3 .25 .25 0 0 1 .2 .4l-.1 .3-.2-.5-.3 .5z"/>
<path d="M89.1 79.4l.2 .3a.25 .25 0 0 1 .3-.3 .25 .25 0 0 1 .1 .4v.3l-.2-.5-.4 .5z"/>
<path d="M90.7 79.4l.2 .3a.25 .25 0 0 1 .3-.3 .25 .25 0 0 1 .1 .4v.3l-.2-.5-.4 .5z"/>
<path d="M91.6 78.8l.2 .1v.4h.2l-.2 .2v.6l-.2-.6h-.2l.2-.2z"/>
<path d="M92.8 78.9l.4-.1-.4 .3v.3l.1 .4 .4 .2-.1 .1a.68 .68 0 0 1-.6-.5 .68 .68 0 0 1 .2-.7z"/>
<path d="M93.4 79.4l.2 .2a.18 .18 0 0 1 .1-.3 .18 .18 0 0 1 .2 .2 .18 .18 0 0 1-.2 .2l-.2 .4z"/>
<path d="M95.2 78.9h.2v.8l.4-.3a.34 .34 0 0 0-.2 .3 .34 .34 0 0 0 .2 .3l-.1 .1-.3-.3v.3h-.2z"/>
<path d="M79.3 79.6l-.1 .2 .1 .1a.19 .19 0 0 0 .2-.2 .19 .19 0 0 0-.2-.1zM79 79.7a.35 .35 0 0 1 .6 0 .35 .35 0 0 1-.6 0z"/>
<path d="M82.9 79a.08 .08 0 0 1 .1 0 .08 .08 0 0 1-.1 0zM82.9 79.4h.1v.6a.2 .2 0 0 1-.2 0 .2 .2 0 0 1 0-.3z"/>
<path d="M84.2 79.5v.2l.1-.1zM84.1 79.4a.21 .21 0 0 1 .3 0 .21 .21 0 0 1 0 .3 .21 .21 0 0 1-.2 .1 .19 .19 0 0 0 .1 .2 .19 .19 0 0 0 .2-.1v.1a.34 .34 0 0 1-.5 0 .34 .34 0 0 1 .1-.6z"/>
<path d="M85.9 79.6l-.1 .2 .2 .1a.19 .19 0 0 0 .1-.2 .19 .19 0 0 0-.2-.1zM85.6 79.7a.35 .35 0 0 1 .7 0 .35 .35 0 0 1-.7 0z"/>
<path d="M87.8 79.5l-.1 .2 .2-.1zM87.6 79.4a.21 .21 0 0 1 .3 0 .21 .21 0 0 1 .1 .3 .21 .21 0 0 1-.3 .1 .19 .19 0 0 0 .1 .2 .19 .19 0 0 0 .2-.1l.1 .1a.34 .34 0 0 1-.6 0 .34 .34 0 0 1 .1-.6z"/>
<path d="M90.2 79.5l-.2 .4 .3-.4zM90.1 79.4a.59 .59 0 0 1 .4 .7h-.1l-.1-.4v.1a.26 .26 0 0 1-.3 .3 .26 .26 0 0 1-.2-.2 .26 .26 0 0 1 .1-.3z"/>
<path d="M94.2 79.5l-.1 .2 .2-.1zM94 79.4a.21 .21 0 0 1 .3 0 .21 .21 0 0 1 .1 .3 .21 .21 0 0 1-.3 .1 .19 .19 0 0 0 .1 .2 .19 .19 0 0 0 .2-.1l.1 .1a.34 .34 0 0 1-.6 0 .34 .34 0 0 1 .1-.6z"/>
<path d="M94.8 79.5l-.1 .2 .2-.1zM94.6 79.4a.21 .21 0 0 1 .3 0 .21 .21 0 0 1 .1 .3 .21 .21 0 0 1-.3 .1 .19 .19 0 0 0 .1 .2 .19 .19 0 0 0 .2-.1l.1 .1a.34 .34 0 0 1-.6 0 .34 .34 0 0 1 .1-.6z"/>
<path d="M91.1 70l-.1 .3-.3 .3 .2 .2h.2v.4a1.06 1.06 0 0 0-.4 1.7l-.3 .8a2.19 2.19 0 0 0-.4 2.6l.2 1.2-.1 .8 .3-.1v-.5l.5-.3 .2-1.2 .2 1.5v1l.3 .1-.1-1.1 .2-1.7 .4 .6 .1 .4-.4 .9a.24 .24 0 0 0 .3 .3 .25 .25 0 0 0 .1-.5l.3-.8v-1.6l-.2-.6 .3-.2-.1-1.7 .2-.5-.2 .3h-.5v-.2a1.16 1.16 0 0 0-.3-1.2l.1-.7 .4-.2h-.4l-.2-.4zM90.4 76.8l.2 .4-.3 .2z"/>
</g>
<path d="M85.3 74a11.3 11.3 0 0 0 4.6-1.5h.5l.2 .3-.3 .8a1.79 1.79 0 0 0-.5 2.2z" fill="#81c34d"/>
<path d="M83.2 71.3a5.2 5.2 0 0 1 7.7-.1l-.4 .2-.1 .6a3.4 3.4 0 0 0-3.2 .3 7.2 7.2 0 0 0-4-1z" fill="#00b8f1"/>
<path d="M82.2 72.9a4.7 4.7 0 0 0 4.6-.3 3.9 3.9 0 0 1 3.6-.5v.3l-.8 .1a8.9 8.9 0 0 1-7 1.1h-.6z" fill="#f79633"/>
<g fill="#81c34d">
<path d="M84.5 74l.9 .3z"/>
<path d="M82 73.7l1.8 .1 2.1 2h-3.9z"/>
<path d="M85.7 74.6h.3l1.6 .8h-.6z"/>
</g>
<path d="M56.6 204a3.3 3.3 0 0 0-1 2.3v24.1a3.4 3.4 0 0 0 3.4 3.3h94a3.4 3.4 0 0 0 3.4-3.3v-24.1a3.4 3.4 0 0 0-3.4-3.3h-94a3.3 3.3 0 0 0-2.4 1zM56.9 204.7l-.6 1v.6v24.1a2.72 2.72 0 0 0 2.7 2.7h94a2.72 2.72 0 0 0 2.7-2.7v-24.1a2.72 2.72 0 0 0-2.7-2.7h-94a2.71 2.71 0 0 0-2.1 1.1zM56.2 203.5a4 4 0 0 1 2.8-1.1h94a4 4 0 0 1 4 3.9v24.1a4 4 0 0 1-4 4h-94a4 4 0 0 1-4-4v-24.1a4 4 0 0 1 1.2-2.8z" fill-rule="evenodd" fill="#9d4f1b"/>
<path d="M59.2 213.2l4.9-4a.4 .4 0 0 1 .5 .4l-.7 3 5.1-.4v2.7l-5.1-.3 .7 3a.4 .4 0 0 1-.2 .3 .4 .4 0 0 1-.5 0l-4.7-4a.4 .4 0 0 1 0-.7z" fill-rule="evenodd" fill="#fefefe"/>
<path d="M101.3 224h11.2v7.2h-11.2z" fill-rule="evenodd" fill="#235b35"/>
<path d="M142.3 212.2l5 .4-.6-3a.4 .4 0 0 1 .2-.4 .4 .4 0 0 1 .4 .1l4.8 3.9a.4 .4 0 0 1 0 .7l-4.9 4a.4 .4 0 0 1-.5-.4l.6-2.9-5 .3z" fill-rule="evenodd" fill="#fefefe"/>
<path d="M73.9 208.7a6.4 6.4 0 0 0-.2 4.8 7.9 7.9 0 0 0 5.5 6.2 8.5 8.5 0 0 0 5.6-8.2v-.2a2.83 2.83 0 0 0-.7-2.8 13.8 13.8 0 0 0-10.1 .2zM83 211.7l1.2 .6-.2 .9-1.2-1.4zM81.1 212l.5 .2-.3 1.9h-2.1zM81.8 212.2h.2l.3 1.9h-.8zM83.2 211l1.1-.1-.1 1.2-1.1-.6zM83.1 210.5l1.2-.4v.6l-1.1 .1zM83.5 208.8l.6 .4 .1 .7-1.1 .4-.4-.4zM82.7 208.6l.6 .2-.7 1-.2-.1zM81.3 208.3l1.2 .3-.3 1.1-.6-.1zM80.1 208.2l.9 .1 .4 1.4-.2 .1zM74.2 209.1l.6-.3 1.1-.3 1.6 .7 .1-.2-1.4-.5 1.7-.3h2l1.2 1.7-.4 .4-1.7-.7-.2 .1 1.9 .8-.1 .7 .4 .6-2.1 2.3h-1.5l-.1 .2a1.26 1.26 0 0 0 1.2 .8l1.1 .3a.26 .26 0 0 1 .3 .3 .26 .26 0 0 1-.4 .2l-.6 .2-.1 .2 1.9 .6a.74 .74 0 0 1 .6 .7 .74 .74 0 0 1-.6 .7l-.6 .4a1.47 1.47 0 0 1-1.9 0l-1.2-.8 1.4-.3 .4-.3v-.2l-2.2-.6a.36 .36 0 0 1-.4-.4 .36 .36 0 0 1 .5-.3l1.6-.2v-.2a1.97 1.97 0 0 1-1.3-1.1l.1-1.2 .4-1.6a2.6 2.6 0 0 1 1.3 1.9 1.4 1.4 0 0 0-.8-2.3 1.94 1.94 0 0 1 2 .4 1.28 1.28 0 0 0-.6-1.2 1.28 1.28 0 0 0-1.4 .1h-.1a2.35 2.35 0 0 1 1.9-1.3 1.46 1.46 0 0 0-2.4 .9 1.49 1.49 0 0 0-2.4-.4 1.87 1.87 0 0 1 2 .8 1.79 1.79 0 0 0-2.5 1.4 3.2 3.2 0 0 1 2.3-.7 1.84 1.84 0 0 0-1.4 2.2l.9-1.2 .8-.5-.9 2.5-.8-.3-1.1-.1-.1-.5a6.7 6.7 0 0 1 0-4.1zM81.7 215.4h.3a.97 .97 0 0 0 1.3 0 .97 .97 0 0 1-1.5 .2zM80 214.6h.3a1.21 1.21 0 0 0 1.5 0h.3a1.17 1.17 0 0 0 1.5 0l-.1 .2a1.4 1.4 0 0 1-1.6 0h-.2a1.28 1.28 0 0 1-1.7-.2zM82.2 212.2l.5-.2 1.3 1.4-.2 .7h-1.3z" fill="#ffd520"/>
<path d="M61.6 134.6a3.3 3.3 0 0 0-1 2.4v24a3.4 3.4 0 0 0 3.4 3.4h84a3.4 3.4 0 0 0 3.4-3.4v-24a3.4 3.4 0 0 0-3.4-3.3h-84a3.3 3.3 0 0 0-2.4 .9zM62.3 134.9a2.71 2.71 0 0 0-1 2.1v24a2.72 2.72 0 0 0 2.7 2.7h84a2.72 2.72 0 0 0 2.7-2.7v-24a2.72 2.72 0 0 0-2.7-2.7h-84l-.6 .1zM61.2 134.2a4 4 0 0 1 2.8-1.2h84a4 4 0 0 1 4 4v24a4 4 0 0 1-4 4h-84a4 4 0 0 1-4-4v-24a4 4 0 0 1 1.2-2.8z" fill-rule="evenodd" fill="#9d4f1b"/>
<path d="M100.4 154.6h11.2v7.2h-11.2z" fill-rule="evenodd" fill="#235b35"/>
<g fill="#fefefe">
<path d="M64.2 143.9l4.9-4.1a.4 .4 0 0 1 .5 .5l-.7 2.9 5.1-.3v2.7l-5.1-.4 .7 3a.4 .4 0 0 1-.2 .4 .4 .4 0 0 1-.5-.1l-4.7-4a.4 .4 0 0 1 0-.6z" fill-rule="evenodd"/>
<path d="M78 138.6h18.4v11.2h-18.4z" fill-rule="evenodd"/>
</g>
<path d="M83.1 140.7a7.1 7.1 0 0 1 4 1l-.3 .1a4.7 4.7 0 0 1-4.5 .3z" fill="#c0333d"/>
<g fill="#008dd0">
<path d="M79.4 146.2h.3l.2 1 .1-1h.3l-.3 1.5-.3-.1z"/>
<path d="M80.5 146.2h.6v.3h-.3v.2l.3 .1v.2l-.3 .1v.2h.3v.4l-.7-.1z"/>
<path d="M82.4 146.2h.3v1l.3 .2-.1 .3-.5-.1z"/>
<path d="M84.2 146.2h.3l.2 .6v-.6h.3v1.5h-.3l-.2-.8v.7h-.3z"/>
<path d="M86.3 146.2h.6v.3h-.3v.2l.3 .1v.2l-.3 .1v.2h.3v.4l-.7-.1z"/>
<path d="M88.2 146.2h.3l-.2 .5h-.1z"/>
<path d="M88.8 146.2h.5v.3h-.3l.4 .7-.3 .5-.4-.1v-.3l.3-.1-.3-.5z"/>
<path d="M92.9 146.2h.3l.2 .8v-.8h.3l.1 .8 .1-.8h.4l-.3 1.5h-.3l-.1-.5-.1 .5h-.4z"/>
<path d="M95.2 146.2h.3l.1 .5 .1-.5h.4l-.3 1.5-.4-.1z"/>
<path d="M78.8 146.5v.8l.1-.7zM78.5 146.2a.43 .43 0 0 1 .7 .1v1.1l-.5 .3-.3-.4z"/>
<path d="M81.7 146.5l.1 .4v-.3zM81.3 146.2l.6-.1 .2 .2 .1 .5-.2 .3 .2 .6h-.3l-.2-.5-.1 .4h-.3z"/>
<path d="M83.6 146.6v.5zM83.4 146.2h.4l.2 1.5h-.3l-.1-.3-.2 .3-.3-.1z"/>
<path d="M85.6 146.5v.8l.1-.6zM85.2 146.2h.6l.2 .2v.9l-.2 .3h-.6z"/>
<path d="M87.5 146.5l.1 .4v-.3zM87.1 146.2l.6-.1 .2 .2 .1 .5-.2 .3 .2 .6h-.3l-.2-.5v.4h-.4z"/>
<path d="M94.7 146.6v.5zM94.5 146.2h.4l.2 1.5h-.3l-.1-.3-.1 .3-.4-.1z"/>
</g>
<g fill="#c0333d">
<path d="M78.4 148.2l1-.1-.2 .2a.28 .28 0 0 0-.3 .1 .28 .28 0 0 0 0 .3l-.1 .8-.1-.1 .1-1.1z"/>
<path d="M79.8 148.7l.1 .4 .3-.3 .1 .4 .3-.5-.1 .4a.23 .23 0 0 1-.2 .3 .23 .23 0 0 1-.2-.3l-.3 .3z"/>
<path d="M80.8 148.7l.2 .4a.25 .25 0 0 1 .3-.4 .25 .25 0 0 1 .1 .4v.3l-.2-.5-.4 .5z"/>
<path d="M81.7 148.6h.1v.4a.29 .29 0 0 1 .2 .3 .29 .29 0 0 1-.4 .2l.2-.1-.2-.5z"/>
<path d="M82.1 148.7l.2 .1v.3l.2-.3 .2-.1-.2 .4a.23 .23 0 0 1-.2 .3 .23 .23 0 0 1-.2-.4z"/>
<path d="M83.3 148.3h.1l.1 1.1a1.03 1.03 0 0 1-.2-1.1z"/>
<path d="M83.7 148.3h.2v1.1a1.03 1.03 0 0 1-.2-1.1z"/>
<path d="M85.4 148.2h.1v.4l.2 .1-.2 .1v.7l-.2-.7h-.2l.3-.1z"/>
<path d="M86.8 148.2l.9-.1-.1 .2a.28 .28 0 0 0-.3 .1 .28 .28 0 0 0 0 .3l-.1 .8-.1-.1 .1-1.1z"/>
<path d="M88.2 148.7l.2 .4a.25 .25 0 0 1 .3-.4 .25 .25 0 0 1 .2 .4l-.1 .3-.2-.5-.3 .5z"/>
<path d="M89.1 148.7l.2 .4a.25 .25 0 0 1 .3-.4 .25 .25 0 0 1 .1 .4v.3l-.2-.5-.4 .5z"/>
<path d="M90.7 148.7l.2 .4a.25 .25 0 0 1 .3-.4 .25 .25 0 0 1 .1 .4v.3l-.2-.5-.4 .5z"/>
<path d="M91.6 148.2h.2v.4l.2 .1-.2 .1v.7l-.2-.7h-.2l.2-.1z"/>
<path d="M92.8 148.3l.4-.2-.4 .4v.3l.1 .3 .4 .2-.1 .1a.68 .68 0 0 1-.6-.4 .68 .68 0 0 1 .2-.7z"/>
<path d="M93.4 148.7l.2 .2a.18 .18 0 0 1 .1-.3 .18 .18 0 0 1 .2 .2 .18 .18 0 0 1-.2 .2l-.2 .5z"/>
<path d="M95.2 148.2l.2 .1v.7l.4-.3a.34 .34 0 0 0-.2 .4 .34 .34 0 0 0 .2 .2l-.1 .1-.3-.2v.2l-.2 .1z"/>
<path d="M79.3 148.9l-.1 .3 .1 .1a.19 .19 0 0 0 .2-.2 .19 .19 0 0 0-.2-.2zM79 149.1a.35 .35 0 0 1 .6 0 .35 .35 0 0 1-.6 0z"/>
<path d="M82.9 148.4a.08 .08 0 0 1 .1 0 .08 .08 0 0 1-.1 0zM82.9 148.7h.1v.7a.2 .2 0 0 1-.2-.1 .2 .2 0 0 1 0-.3z"/>
<path d="M84.2 148.8v.2l.1-.1zM84.1 148.8a.21 .21 0 0 1 .3-.1 .21 .21 0 0 1 0 .3 .21 .21 0 0 1-.2 .1 .19 .19 0 0 0 .1 .2 .19 .19 0 0 0 .2-.1v.1a.34 .34 0 0 1-.5 0 .34 .34 0 0 1 .1-.5z"/>
<path d="M85.9 148.9l-.1 .3 .2 .1a.19 .19 0 0 0 .1-.2 .19 .19 0 0 0-.2-.2zM85.6 149.1a.35 .35 0 0 1 .7 0 .35 .35 0 0 1-.7 0z"/>
<path d="M87.8 148.8l-.1 .2 .2-.1zM87.6 148.8a.21 .21 0 0 1 .3-.1 .21 .21 0 0 1 .1 .3 .21 .21 0 0 1-.3 .1 .19 .19 0 0 0 .1 .2 .19 .19 0 0 0 .2-.1l.1 .1a.34 .34 0 0 1-.6 0 .34 .34 0 0 1 .1-.5z"/>
<path d="M90.2 148.9l-.2 .4 .3-.5zM90.1 148.8v-.1a.59 .59 0 0 1 .4 .7l-.1 .1-.1-.4v.1a.26 .26 0 0 1-.3 .2 .26 .26 0 0 1-.2-.2 .26 .26 0 0 1 .1-.3z"/>
<path d="M94.2 148.8l-.1 .2 .2-.1zM94 148.8a.21 .21 0 0 1 .3-.1 .21 .21 0 0 1 .1 .3 .21 .21 0 0 1-.3 .1 .19 .19 0 0 0 .1 .2 .19 .19 0 0 0 .2-.1l.1 .1a.34 .34 0 0 1-.6 0 .34 .34 0 0 1 .1-.5z"/>
<path d="M94.8 148.8l-.1 .2 .2-.1zM94.6 148.8a.21 .21 0 0 1 .3-.1 .21 .21 0 0 1 .1 .3 .21 .21 0 0 1-.3 .1 .19 .19 0 0 0 .1 .2 .19 .19 0 0 0 .2-.1l.1 .1a.34 .34 0 0 1-.6 0 .34 .34 0 0 1 .1-.5z"/>
<path d="M91.1 139.4l-.1 .3-.3 .2 .2 .3h.2v.4a1.06 1.06 0 0 0-.4 1.6l-.3 .9a2.19 2.19 0 0 0-.4 2.5l.2 1.3-.1 .7 .3-.1v-.5l.5-.3 .2-1.2 .2 1.6v1h.3l-.1-1.1 .2-1.7 .4 .7 .1 .4-.4 .8a.24 .24 0 0 0 .3 .3 .24 .24 0 0 0 .1-.4l.3-.9v-1.6l-.2-.5 .3-.3-.1-1.6 .2-.6-.2 .3h-.5v-.2a1.16 1.16 0 0 0-.3-1.2l.1-.7 .4-.2h-.4l-.2-.3zM90.4 146.1l.2 .4-.3 .2z"/>
</g>
<path d="M85.3 143.3a11.3 11.3 0 0 0 4.6-1.4l.5-.1 .2 .3-.3 .9a1.79 1.79 0 0 0-.5 2.1z" fill="#81c34d"/>
<path d="M83.2 140.6a5.2 5.2 0 0 1 7.7-.1l-.4 .3-.1 .5a3.4 3.4 0 0 0-3.2 .4 7.2 7.2 0 0 0-4-1.1z" fill="#00b8f1"/>
<path d="M82.2 142.2a4.7 4.7 0 0 0 4.6-.3 3.9 3.9 0 0 1 3.6-.5v.3l-.8 .2a8.9 8.9 0 0 1-7 1l-.6 .1z" fill="#f79633"/>
<g fill="#81c34d">
<path d="M84.5 143.3l.9 .4z"/>
<path d="M82 143.1l1.8 .1 2.1 1.9h-3.9z"/>
<path d="M85.7 144h.3l1.6 .7h-.6z"/>
</g>
<g font-size="6.7" fill="#fefefe">
<text x="100.3" y="38.6">AUSTRALIA’S</text>
<text x="99.9" y="73.3">OVERLANDER’S</text>
</g>
<g font-size="6" fill="#373435">
<text x="96.1" y="250.8">STATE STRATEGIC TOURING ROUTE</text>
<text x="105.4" y="257.5">DIRECTION SIGN (EXAMPLES)</text>
<text x="174" y="273">TC2026_7</text>
</g>
<text font-size="5.6" fill="#373435" x="92.6" y="20">EXAMPLES</text>
<g font-size="5.6" fill="#fefefe">
<text x="135.1" y="107">’</text>
<text x="140.8" y="141.7">’</text>
</g>
<g font-size="4.8" fill="#ffd520">
<text x="79.6" y="42.6">ACW</text>
<text x="79.6" y="111.9">ACW</text>
<text x="101.2" y="125.9">A3</text>
<text x="101.3" y="160.6">A6</text>
<text x="80.6" y="181.3">LW</text>
<text x="102.2" y="195.3">A5</text>
<text x="103" y="230">A1</text>
</g>
<g font-size="4.8" fill="#fefefe">
<text x="100.4" y="46.7">COUNTRY WAY</text>
<text x="100.4" y="81.3">WAY</text>
<text x="100.4" y="107.9">AUSTRALIA S</text>
<text x="100.4" y="116">COUNTRY WAY</text>
<text x="100.4" y="142.6">OVERLANDER S</text>
<text x="100.4" y="150.7">WAY</text>
<text x="95.6" y="177.3">LEICHHARDT</text>
<text x="95.6" y="185.3">WAY</text>
<text x="89.6" y="212">PACIFIC COAST</text>
<text x="89.6" y="220">WAY</text>
</g>
<g font-size="4.8" fill="#f6d72a">
<text x="124.3" y="56.6">A3</text>
<text x="124.4" y="91.3">A6</text>
</g>
<g font-size="4.2" fill="#373435">
<text x="103.8" y="267.5">ISSUED AS OFFICIAL TRAFFIC SIGN</text>
<text x="174.7" y="285.6">F</text>
</g>
<g font-size="4" fill="#fefefe">
<text x="100.4" y="56.2">FOLLOW</text>
<text x="100.4" y="90.9">FOLLOW</text>
<text x="77.2" y="125.6">FOLLOW</text>
<text x="115.6" y="125.6">AHEAD</text>
<text x="77.2" y="160.3">FOLLOW</text>
<text x="115.6" y="160.3">AHEAD</text>
<text x="78.2" y="194.9">FOLLOW</text>
<text x="116.5" y="194.9">AHEAD</text>
<text x="78.2" y="229.6">FOLLOW</text>
<text x="116.5" y="229.6">AHEAD</text>
</g>
<g font-size="3.5" fill="#373435">
<text x="21.6" y="267.9">Department of Transport and Main Roads</text>
<text x="17.7" y="271.8">Infrastructure Management &amp; Delivery Division</text>
<text x="16.7" y="280.6">Designed</text>
<text x="42.7" y="280.6">Checked</text>
<text x="69.7" y="280.6">Scale</text>
<text x="99.2" y="281.5">A/PRINCIPAL ENGINEER</text>
<text x="154.5" y="276.2">10/11/25</text>
<text x="157.4" y="281.5">Date</text>
<text x="178.4" y="278.9">Page 7 of 7</text>
<text x="17" y="284.8">RH 2/14</text>
<text x="42.7" y="285.1">DJ 11/25</text>
<text x="69.7" y="285.2">Not to Scale</text>
<text x="99.2" y="285">(Traffic Engineering Practice)</text>
</g>
</svg>
